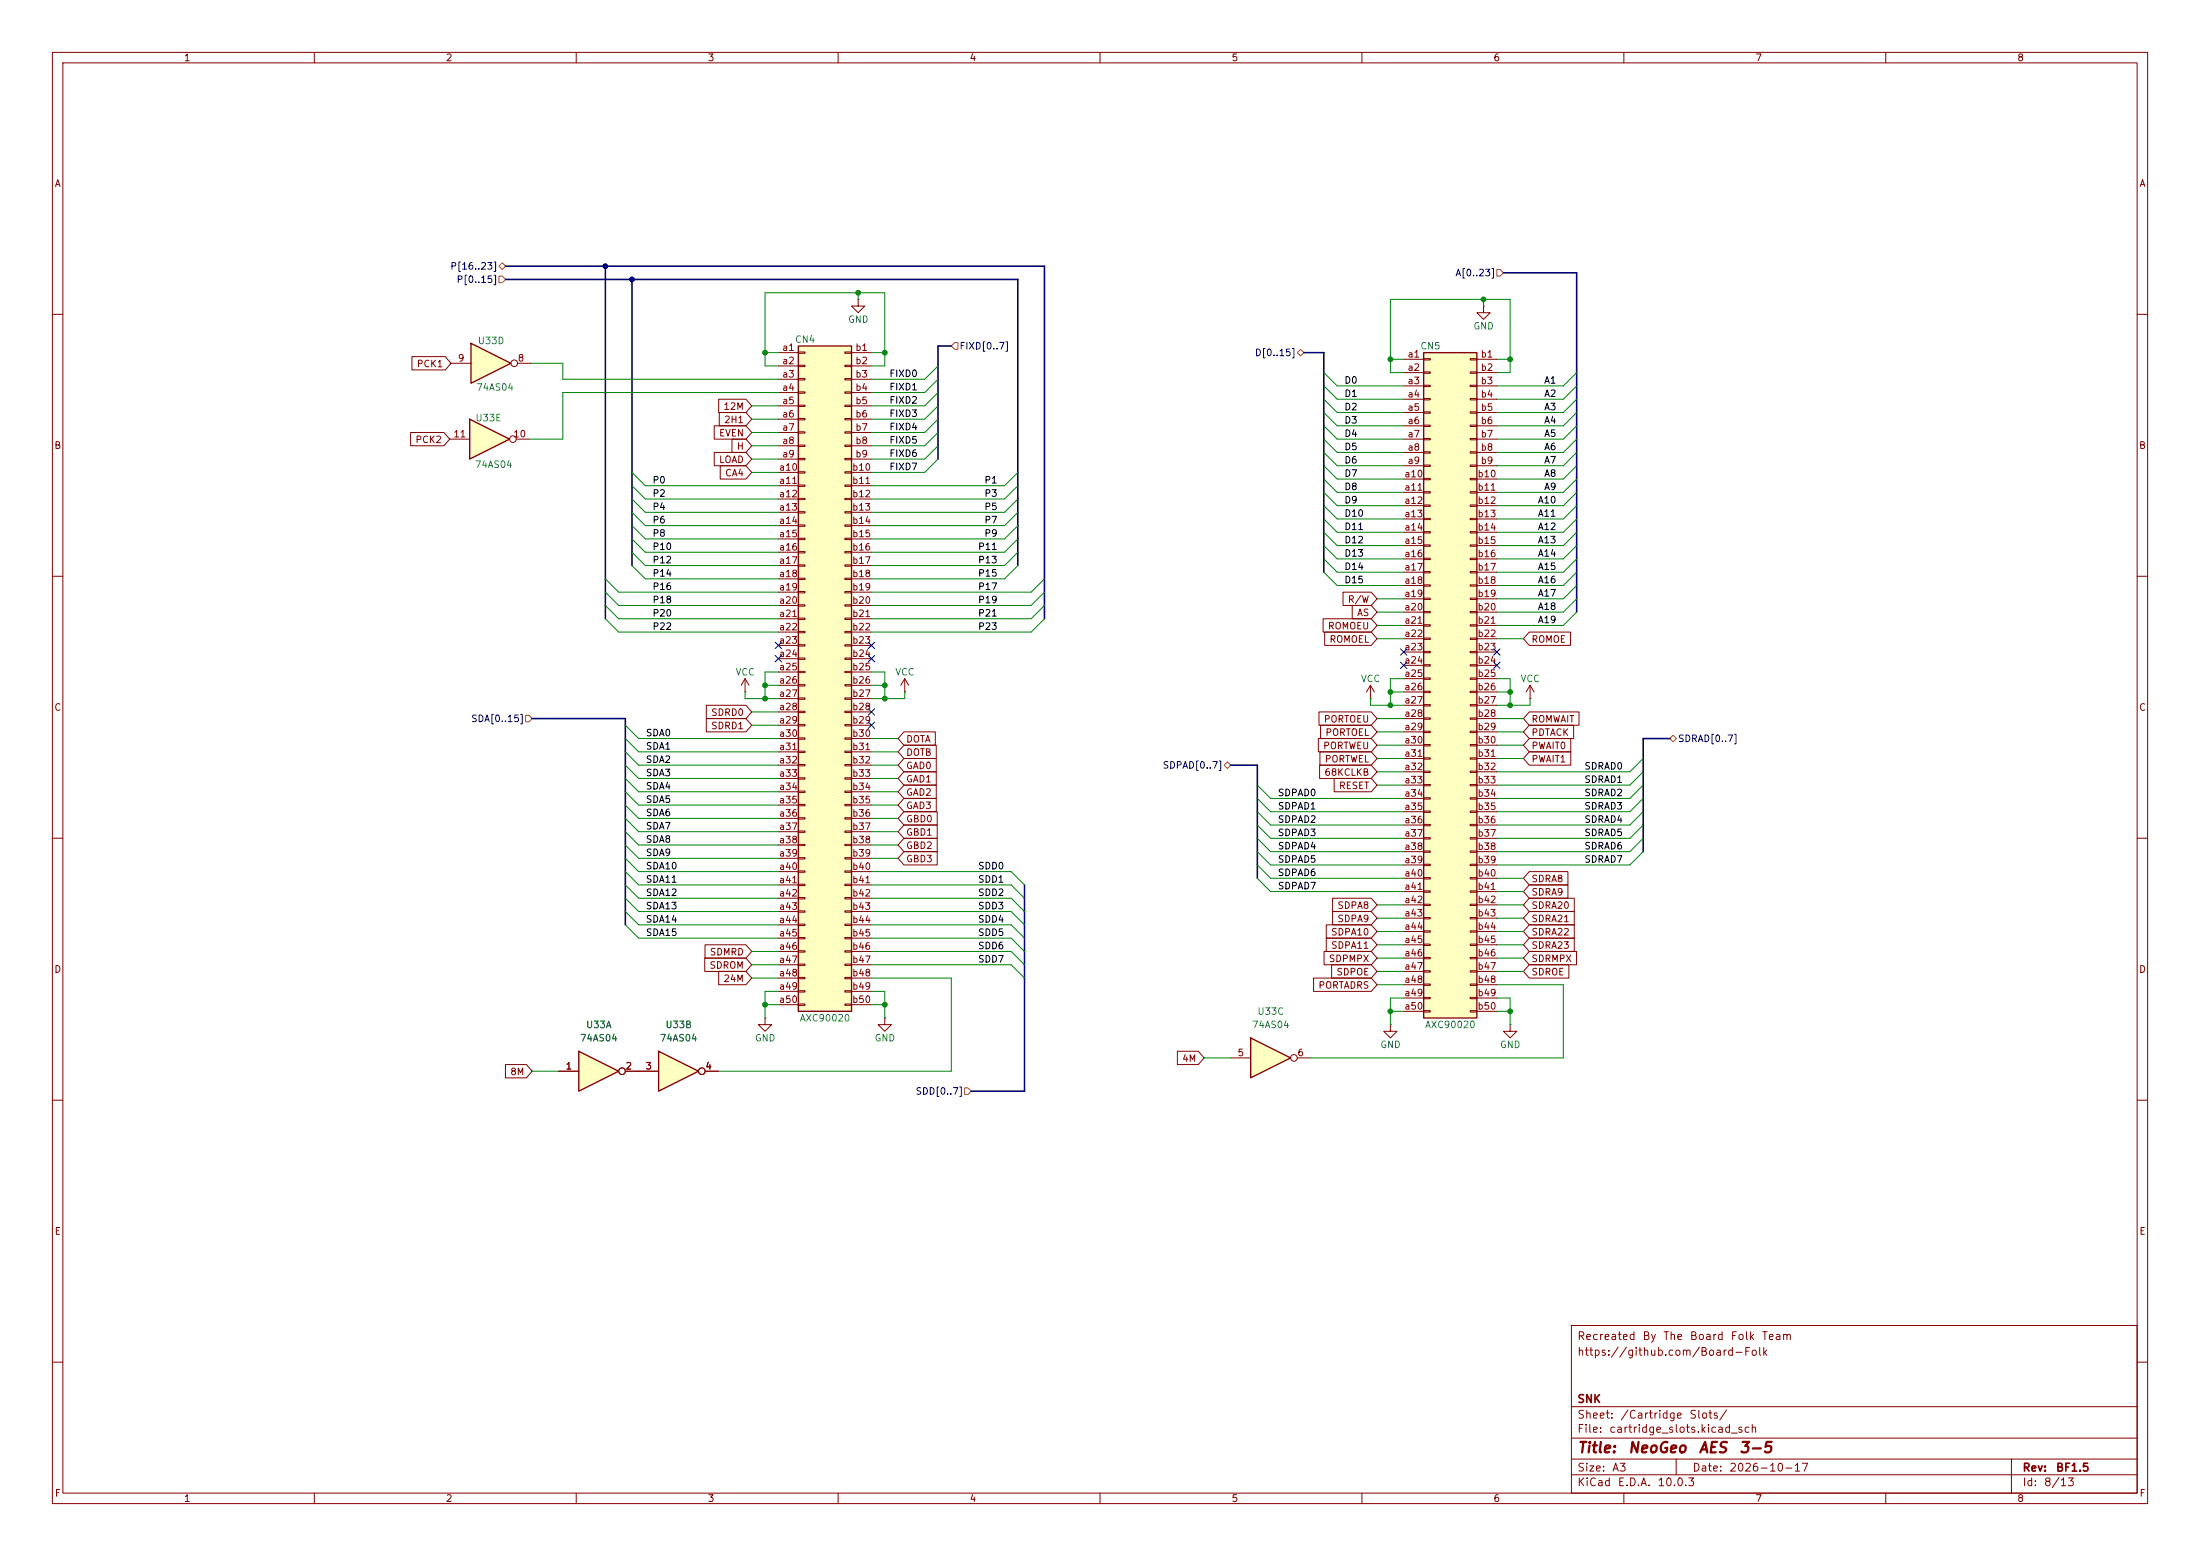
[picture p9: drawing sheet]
<svg xmlns="http://www.w3.org/2000/svg" width="420mm" height="297mm" viewBox="0 0 420 297" stroke-linecap="round" stroke-linejoin="round" font-family="sans-serif">
<g fill="none" stroke="#840000" stroke-width=".19">
<path d="M10 10h400v277h-400zM12 12h396v273h-396zM60 10v2M110 10v2M160 10v2M210 10v2M260 10v2M310 10v2M360 10v2M10 60h2M408 60h2M10 110h2"/>
<path d="M408 110h2M172.7 132.1h.1M172.7 129.5l.8 1.3M172.7 129.5l-.7 1.3M172.7 129.5v2.6M10 160h2M408 160h2M146 194.3v1.3h1.3l-1.3 1.3-1.2-1.3h1.2M146 194.3h.1M288.3 195.6v1.3h-1.3l1.3 1.2 1.3-1.2h-1.3M288.3 195.6h.1M10 210h2"/>
<path d="M408 210h2M300 253h108v32h-108zM10 260h2M300 278.5h108M300 274.5h108M300 268.5h108M320 278.5v3M384 278.5v6.5M408 260h2M60 285v2M110 285v2M160 285v2"/>
<path d="M210 285v2M260 285v2M300 281.5h108M310 285v2M360 285v2"/>
</g>
<path d="M152.4 66h10.2v127h-10.2z" fill="#ffffc2"/>
<path d="M152.4 66h10.2v127h-10.2z" fill="none" stroke="#840000" stroke-width=".25"/>
<g fill="none" stroke="#840000" stroke-width=".19">
<path d="M148.6 67.3h3.8M148.6 69.9h3.8M148.6 72.4h3.8M148.6 74.9h3.8M148.6 77.5h3.8M152.4 67.2h1.3v.2h-1.3zM152.4 69.7h1.3v.3h-1.3zM152.4 72.3h1.3v.2h-1.3zM152.4 74.8h1.3v.3h-1.3zM152.4 77.3h1.3v.3h-1.3zM152.4 79.9h1.3v.2h-1.3zM161.3 67.2h1.3v.2h-1.3z"/>
<path d="M161.3 69.7h1.3v.3h-1.3zM161.3 72.3h1.3v.2h-1.3zM161.3 74.8h1.3v.3h-1.3zM161.3 77.3h1.3v.3h-1.3zM161.3 79.9h1.3v.2h-1.3zM162.6 67.3h3.8M162.6 69.9h3.8M162.6 72.4h3.8M162.6 74.9h3.8M162.6 77.5h3.8M148.6 80h3.8M148.6 82.6h3.8"/>
<path d="M148.6 85.1h3.8M148.6 87.6h3.8M148.6 90.2h3.8M148.6 92.7h3.8M148.6 95.3h3.8M148.6 97.8h3.8M152.4 82.4h1.3v.3h-1.3zM152.4 85h1.3v.2h-1.3zM152.4 87.5h1.3v.3h-1.3zM152.4 90h1.3v.3h-1.3zM152.4 92.6h1.3v.2h-1.3zM152.4 95.1h1.3v.3h-1.3z"/>
<path d="M152.4 97.7h1.3v.2h-1.3zM161.3 82.4h1.3v.3h-1.3zM161.3 85h1.3v.2h-1.3zM161.3 87.5h1.3v.3h-1.3zM161.3 90h1.3v.3h-1.3zM161.3 92.6h1.3v.2h-1.3zM161.3 95.1h1.3v.3h-1.3zM161.3 97.7h1.3v.2h-1.3zM162.6 80h3.8M162.6 82.6h3.8M162.6 85.1h3.8M162.6 87.6h3.8"/>
<path d="M162.6 90.2h3.8M162.6 92.7h3.8M162.6 95.3h3.8M162.6 97.8h3.8M148.6 100.3h3.8M148.6 102.9h3.8M148.6 105.4h3.8M148.6 108h3.8M148.6 110.5h3.8M148.6 113h3.8M148.6 115.6h3.8M148.6 118.1h3.8"/>
<path d="M152.4 100.2h1.3v.3h-1.3zM152.4 102.7h1.3v.3h-1.3zM152.4 105.3h1.3v.2h-1.3zM152.4 107.8h1.3v.3h-1.3zM152.4 110.4h1.3v.2h-1.3zM152.4 112.9h1.3v.3h-1.3zM152.4 115.4h1.3v.3h-1.3zM152.4 118h1.3v.2h-1.3zM161.3 100.2h1.3v.3h-1.3zM161.3 102.7h1.3v.3h-1.3zM161.3 105.3h1.3v.2h-1.3zM161.3 107.8h1.3v.3h-1.3z"/>
<path d="M161.3 110.4h1.3v.2h-1.3zM161.3 112.9h1.3v.3h-1.3zM161.3 115.4h1.3v.3h-1.3zM161.3 118h1.3v.2h-1.3zM162.6 100.3h3.8M162.6 102.9h3.8M162.6 105.4h3.8M162.6 108h3.8M162.6 110.5h3.8M162.6 113h3.8M162.6 115.6h3.8M162.6 118.1h3.8"/>
<path d="M142.2 132.1h.1M142.2 129.5l-.7 1.3M142.2 129.5l.8 1.3M142.2 129.5v2.6M148.6 120.7h3.8M148.6 123.2h3.8M148.6 125.7h3.8M148.6 128.3h3.8M148.6 130.8h3.8M148.6 133.4h3.8M148.6 135.9h3.8M148.6 138.4h3.8"/>
<path d="M152.4 120.5h1.3v.3h-1.3zM152.4 123.1h1.3v.2h-1.3zM152.4 125.6h1.3v.3h-1.3zM152.4 128.1h1.3v.3h-1.3zM152.4 130.7h1.3v.2h-1.3zM152.4 133.2h1.3v.3h-1.3zM152.4 135.8h1.3v.2h-1.3zM152.4 138.3h1.3v.3h-1.3zM161.3 120.5h1.3v.3h-1.3zM161.3 123.1h1.3v.2h-1.3zM161.3 125.6h1.3v.3h-1.3zM161.3 128.1h1.3v.3h-1.3z"/>
<path d="M161.3 130.7h1.3v.2h-1.3zM161.3 133.2h1.3v.3h-1.3zM161.3 135.8h1.3v.2h-1.3zM161.3 138.3h1.3v.3h-1.3zM162.6 120.7h3.8M162.6 123.2h3.8M162.6 125.7h3.8M162.6 128.3h3.8M162.6 130.8h3.8M162.6 133.4h3.8M162.6 135.9h3.8M162.6 138.4h3.8"/>
<path d="M148.6 141h3.8M148.6 143.5h3.8M148.6 146.1h3.8M148.6 148.6h3.8M148.6 151.1h3.8M148.6 153.7h3.8M148.6 156.2h3.8M148.6 158.8h3.8M152.4 140.8h1.3v.3h-1.3zM152.4 143.4h1.3v.2h-1.3zM152.4 145.9h1.3v.3h-1.3zM152.4 148.5h1.3v.2h-1.3z"/>
<path d="M152.4 151h1.3v.3h-1.3zM152.4 153.5h1.3v.3h-1.3zM152.4 156.1h1.3v.2h-1.3zM152.4 158.6h1.3v.3h-1.3zM161.3 140.8h1.3v.3h-1.3zM161.3 143.4h1.3v.2h-1.3zM161.3 145.9h1.3v.3h-1.3zM161.3 148.5h1.3v.2h-1.3zM161.3 151h1.3v.3h-1.3zM161.3 153.5h1.3v.3h-1.3zM161.3 156.1h1.3v.2h-1.3zM161.3 158.6h1.3v.3h-1.3z"/>
<path d="M162.6 141h3.8M162.6 143.5h3.8M162.6 146.1h3.8M162.6 148.6h3.8M162.6 151.1h3.8M162.6 153.7h3.8M162.6 156.2h3.8M162.6 158.8h3.8M148.6 161.3h3.8M148.6 163.8h3.8M148.6 166.4h3.8M148.6 168.9h3.8"/>
<path d="M148.6 171.5h3.8M148.6 174h3.8M148.6 176.5h3.8M148.6 179.1h3.8M152.4 161.2h1.3v.2h-1.3zM152.4 163.7h1.3v.3h-1.3zM152.4 166.2h1.3v.3h-1.3zM152.4 168.8h1.3v.2h-1.3zM152.4 171.3h1.3v.3h-1.3zM152.4 173.9h1.3v.2h-1.3zM152.4 176.4h1.3v.3h-1.3zM152.4 178.9h1.3v.3h-1.3z"/>
<path d="M161.3 161.2h1.3v.2h-1.3zM161.3 163.7h1.3v.3h-1.3zM161.3 166.2h1.3v.3h-1.3zM161.3 168.8h1.3v.2h-1.3zM161.3 171.3h1.3v.3h-1.3zM161.3 173.9h1.3v.2h-1.3zM161.3 176.4h1.3v.3h-1.3zM161.3 178.9h1.3v.3h-1.3zM162.6 161.3h3.8M162.6 163.8h3.8M162.6 166.4h3.8M162.6 168.9h3.8"/>
<path d="M162.6 171.5h3.8M162.6 174h3.8M162.6 176.5h3.8M162.6 179.1h3.8M148.6 181.6h3.8M148.6 184.2h3.8M148.6 186.7h3.8M148.6 189.2h3.8M148.6 191.8h3.8M152.4 181.5h1.3v.2h-1.3zM152.4 184h1.3v.3h-1.3zM152.4 186.6h1.3v.2h-1.3z"/>
<path d="M152.4 189.1h1.3v.3h-1.3zM152.4 191.6h1.3v.3h-1.3zM161.3 181.5h1.3v.2h-1.3zM161.3 184h1.3v.3h-1.3zM161.3 186.6h1.3v.2h-1.3zM161.3 189.1h1.3v.3h-1.3zM161.3 191.6h1.3v.3h-1.3zM162.6 181.6h3.8M162.6 184.2h3.8M162.6 186.7h3.8M162.6 189.2h3.8M162.6 191.8h3.8"/>
<path d="M265.4 195.6v1.3h1.3l-1.3 1.2-1.2-1.2h1.2M265.4 195.6h.1"/>
</g>
<path d="M238.8 198.1l7.6 3.8-7.6 3.8z" fill="#ffffc2"/>
<path d="M238.8 198.1l7.6 3.8-7.6 3.8z" fill="none" stroke="#840000" stroke-width=".25"/>
<g fill="none" stroke="#840000" stroke-width=".19">
<path d="M163.8 57.2v1.2h1.3l-1.3 1.3-1.2-1.3h1.2M163.8 57.2h.1M261.6 133.4h.1M261.6 130.8l-.7 1.3M261.6 130.8l.8 1.3M261.6 130.8v2.6M292.1 133.4h.1M292.1 130.8l.8 1.3M292.1 130.8l-.8 1.3M292.1 130.8v2.6M234.9 201.9h3.9M247.6 201.9h2.6"/>
<circle cx="247" cy="201.9" r=".63"/>
</g>
<path d="M89.9 65.5l7.6 3.8-7.6 3.9z" fill="#ffffc2"/>
<path d="M89.9 65.5l7.6 3.8-7.6 3.9z" fill="none" stroke="#840000" stroke-width=".25"/>
<g fill="none" stroke="#840000" stroke-width=".19">
<path d="M86.1 69.3h3.8M98.8 69.3h2.5"/>
<circle cx="98.2" cy="69.3" r=".63"/>
</g>
<path d="M89.7 80l7.6 3.8-7.6 3.8z" fill="#ffffc2"/>
<path d="M89.7 80l7.6 3.8-7.6 3.8z" fill="none" stroke="#840000" stroke-width=".25"/>
<g fill="none" stroke="#840000" stroke-width=".19">
<path d="M85.9 83.8h3.8M98.6 83.8h2.5"/>
<circle cx="97.9" cy="83.8" r=".63"/>
</g>
<path d="M271.8 67.3h10.1v127h-10.1z" fill="#ffffc2"/>
<path d="M271.8 67.3h10.1v127h-10.1z" fill="none" stroke="#840000" stroke-width=".25"/>
<g fill="none" stroke="#840000" stroke-width=".19">
<path d="M268 68.6h3.8M268 71.1h3.8M268 73.7h3.8M268 76.2h3.8M268 78.7h3.8M271.8 68.5h1.2v.2h-1.2zM271.8 71h1.2v.2h-1.2zM271.8 73.5h1.2v.3h-1.2zM271.8 76.1h1.2v.2h-1.2zM271.8 78.6h1.2v.3h-1.2zM280.7 68.5h1.2v.2h-1.2zM280.7 71h1.2v.2h-1.2z"/>
<path d="M280.7 73.5h1.2v.3h-1.2zM280.7 76.1h1.2v.2h-1.2zM280.7 78.6h1.2v.3h-1.2zM281.9 68.6h3.8M281.9 71.1h3.8M281.9 73.7h3.8M281.9 76.2h3.8M281.9 78.7h3.8M268 81.3h3.8M268 83.8h3.8M268 86.4h3.8M268 88.9h3.8"/>
<path d="M268 91.4h3.8M268 94h3.8M268 96.5h3.8M268 99.1h3.8M271.8 81.2h1.2v.2h-1.2zM271.8 83.7h1.2v.2h-1.2zM271.8 86.2h1.2v.3h-1.2zM271.8 88.8h1.2v.2h-1.2zM271.8 91.3h1.2v.3h-1.2zM271.8 93.9h1.2v.2h-1.2zM271.8 96.4h1.2v.2h-1.2zM271.8 98.9h1.2v.3h-1.2z"/>
<path d="M280.7 81.2h1.2v.2h-1.2zM280.7 83.7h1.2v.2h-1.2zM280.7 86.2h1.2v.3h-1.2zM280.7 88.8h1.2v.2h-1.2zM280.7 91.3h1.2v.3h-1.2zM280.7 93.9h1.2v.2h-1.2zM280.7 96.4h1.2v.2h-1.2zM280.7 98.9h1.2v.3h-1.2zM281.9 81.3h3.8M281.9 83.8h3.8M281.9 86.4h3.8M281.9 88.9h3.8"/>
<path d="M281.9 91.4h3.8M281.9 94h3.8M281.9 96.5h3.8M281.9 99.1h3.8M268 101.6h3.8M268 104.1h3.8M268 106.7h3.8M268 109.2h3.8M268 111.8h3.8M268 114.3h3.8M268 116.8h3.8M268 119.4h3.8"/>
<path d="M271.8 101.5h1.2v.2h-1.2zM271.8 104h1.2v.3h-1.2zM271.8 106.6h1.2v.2h-1.2zM271.8 109.1h1.2v.2h-1.2zM271.8 111.6h1.2v.3h-1.2zM271.8 114.2h1.2v.2h-1.2zM271.8 116.7h1.2v.3h-1.2zM271.8 119.3h1.2v.2h-1.2zM280.7 101.5h1.2v.2h-1.2zM280.7 104h1.2v.3h-1.2zM280.7 106.6h1.2v.2h-1.2zM280.7 109.1h1.2v.2h-1.2z"/>
<path d="M280.7 111.6h1.2v.3h-1.2zM280.7 114.2h1.2v.2h-1.2zM280.7 116.7h1.2v.3h-1.2zM280.7 119.3h1.2v.2h-1.2zM281.9 101.6h3.8M281.9 104.1h3.8M281.9 106.7h3.8M281.9 109.2h3.8M281.9 111.8h3.8M281.9 114.3h3.8M281.9 116.8h3.8M281.9 119.4h3.8"/>
<path d="M268 121.9h3.8M268 124.5h3.8M268 127h3.8M268 129.5h3.8M268 132.1h3.8M268 134.6h3.8M268 137.2h3.8M268 139.7h3.8M271.8 121.8h1.2v.2h-1.2zM271.8 124.3h1.2v.3h-1.2zM271.8 126.9h1.2v.2h-1.2zM271.8 129.4h1.2v.3h-1.2z"/>
<path d="M271.8 132h1.2v.2h-1.2zM271.8 134.5h1.2v.2h-1.2zM271.8 137h1.2v.3h-1.2zM271.8 139.6h1.2v.2h-1.2zM280.7 121.8h1.2v.2h-1.2zM280.7 124.3h1.2v.3h-1.2zM280.7 126.9h1.2v.2h-1.2zM280.7 129.4h1.2v.3h-1.2zM280.7 132h1.2v.2h-1.2zM280.7 134.5h1.2v.2h-1.2zM280.7 137h1.2v.3h-1.2zM280.7 139.6h1.2v.2h-1.2z"/>
<path d="M281.9 121.9h3.8M281.9 124.5h3.8M281.9 127h3.8M281.9 129.5h3.8M281.9 132.1h3.8M281.9 134.6h3.8M281.9 137.2h3.8M281.9 139.7h3.8M268 142.2h3.8M268 144.8h3.8M268 147.3h3.8M268 149.9h3.8"/>
<path d="M268 152.4h3.8M268 154.9h3.8M268 157.5h3.8M271.8 142.1h1.2v.3h-1.2zM271.8 144.7h1.2v.2h-1.2zM271.8 147.2h1.2v.2h-1.2zM271.8 149.7h1.2v.3h-1.2zM271.8 152.3h1.2v.2h-1.2zM271.8 154.8h1.2v.3h-1.2zM271.8 157.4h1.2v.2h-1.2zM271.8 159.9h1.2v.2h-1.2zM280.7 142.1h1.2v.3h-1.2z"/>
<path d="M280.7 144.7h1.2v.2h-1.2zM280.7 147.2h1.2v.2h-1.2zM280.7 149.7h1.2v.3h-1.2zM280.7 152.3h1.2v.2h-1.2zM280.7 154.8h1.2v.3h-1.2zM280.7 157.4h1.2v.2h-1.2zM280.7 159.9h1.2v.2h-1.2zM281.9 142.2h3.8M281.9 144.8h3.8M281.9 147.3h3.8M281.9 149.9h3.8M281.9 152.4h3.8"/>
<path d="M281.9 154.9h3.8M281.9 157.5h3.8M268 160h3.8M268 162.6h3.8M268 165.1h3.8M268 167.6h3.8M268 170.2h3.8M268 172.7h3.8M268 175.3h3.8M268 177.8h3.8M271.8 162.4h1.2v.3h-1.2zM271.8 165h1.2v.2h-1.2z"/>
<path d="M271.8 167.5h1.2v.3h-1.2zM271.8 170.1h1.2v.2h-1.2zM271.8 172.6h1.2v.2h-1.2zM271.8 175.1h1.2v.3h-1.2zM271.8 177.7h1.2v.2h-1.2zM280.7 162.4h1.2v.3h-1.2zM280.7 165h1.2v.2h-1.2zM280.7 167.5h1.2v.3h-1.2zM280.7 170.1h1.2v.2h-1.2zM280.7 172.6h1.2v.2h-1.2zM280.7 175.1h1.2v.3h-1.2zM280.7 177.7h1.2v.2h-1.2z"/>
<path d="M281.9 160h3.8M281.9 162.6h3.8M281.9 165.1h3.8M281.9 167.6h3.8M281.9 170.2h3.8M281.9 172.7h3.8M281.9 175.3h3.8M281.9 177.8h3.8M168.9 194.3v1.3h-1.3l1.3 1.3 1.3-1.3h-1.3M168.9 194.3h.1M268 180.3h3.8M268 182.9h3.8"/>
<path d="M268 185.4h3.8M268 188h3.8M268 190.5h3.8M268 193h3.8M271.8 180.2h1.2v.3h-1.2zM271.8 182.8h1.2v.2h-1.2zM271.8 185.3h1.2v.2h-1.2zM271.8 187.8h1.2v.3h-1.2zM271.8 190.4h1.2v.2h-1.2zM271.8 192.9h1.2v.3h-1.2zM280.7 180.2h1.2v.3h-1.2zM280.7 182.8h1.2v.2h-1.2z"/>
<path d="M280.7 185.3h1.2v.2h-1.2zM280.7 187.8h1.2v.3h-1.2zM280.7 190.4h1.2v.2h-1.2zM280.7 192.9h1.2v.3h-1.2zM281.9 180.3h3.8M281.9 182.9h3.8M281.9 185.4h3.8M281.9 188h3.8M281.9 190.5h3.8M281.9 193h3.8"/>
</g>
<path d="M110.5 200.7l7.6 3.8-7.6 3.8z" fill="#ffffc2"/>
<path d="M110.5 200.7l7.6 3.8-7.6 3.8z" fill="none" stroke="#840000" stroke-width=".25"/>
<g fill="none" stroke="#840000" stroke-width=".19">
<path d="M106.7 204.5h3.8M119.4 204.5h2.5"/>
<circle cx="118.7" cy="204.5" r=".63"/>
</g>
<path d="M125.7 200.7l7.6 3.8-7.6 3.8z" fill="#ffffc2"/>
<path d="M125.7 200.7l7.6 3.8-7.6 3.8z" fill="none" stroke="#840000" stroke-width=".25"/>
<g fill="none" stroke="#840000" stroke-width=".19">
<path d="M283.2 58.4v1.3h1.3l-1.3 1.3-1.3-1.3h1.3M283.2 58.4h.1M78.6 68.1h6.4l1.1 1.2-1.1 1.3h-6.4zM137.2 76.2h5.2l1.1 1.3-1.1 1.2h-5.2zM137.3 78.7h5.1l1.1 1.3-1.1 1.3h-5.1zM78.4 82.5h6.3l1.2 1.3-1.2 1.3h-6.3zM136.3 86.4h6.1l1.1 1.2-1.1 1.3h-6.1zM136.3 81.3h6.1l1.1 1.3-1.1 1.2h-6.1zM137.5 88.9h4.9l1.1 1.3-1.1 1.2h-4.9zM139.7 83.8h2.7l1.1 1.3-1.1 1.3h-2.7zM252.6 118.1h9.2l1.1 1.3-1.1 1.3h-9.2zM256.4 113h5.4l1.1 1.3-1.1 1.3h-5.4z"/>
<path d="M258.1 115.6h3.7l1.1 1.2-1.1 1.3h-3.7zM134.8 137.2h7.6l1.1 1.2-1.1 1.3h-7.6zM134.8 134.6h7.6l1.1 1.3-1.1 1.3h-7.6zM172.6 139.7h6v2.5h-6l-1.2-1.2zM251.8 135.9h10l1.1 1.3-1.1 1.2h-10zM252.1 138.4h9.7l1.1 1.3-1.1 1.3h-9.7zM252.9 120.6h8.9l1.1 1.3-1.1 1.3h-8.9zM291.9 120.6h7.9v2.6h-7.9l-1.1-1.3zM291.9 135.9h9.5v2.5h-9.5l-1.1-1.2zM291.9 138.4h8.5v2.6h-8.5l-1.1-1.3zM172.6 142.2h6.1v2.6h-6.1l-1.2-1.3zM172.6 149.9h6.1v2.5h-6.1l-1.2-1.3z"/>
<path d="M172.6 144.8h6.1v2.5h-6.1l-1.2-1.2zM172.6 147.3h6.1v2.6h-6.1l-1.2-1.3zM172.6 152.4h6.1v2.5h-6.1l-1.2-1.2zM172.6 157.5h6.3v2.5h-6.3l-1.2-1.2zM172.6 154.9h6.3v2.6h-6.3l-1.2-1.3zM251.7 141h10.1l1.1 1.2-1.1 1.3h-10.1zM251.9 146h9.9l1.1 1.3-1.1 1.3h-9.9zM252 143.5h9.8l1.1 1.3-1.1 1.3h-9.8zM254.7 148.6h7.1l1.1 1.3-1.1 1.2h-7.1zM291.9 141h8v2.5h-8l-1.1-1.3zM291.9 143.5h8v2.6h-8l-1.1-1.3zM172.6 160h6.3v2.6h-6.3l-1.2-1.3z"/>
<path d="M172.6 162.6h6.3v2.5h-6.3l-1.2-1.3zM253.2 179.1h8.6l1.1 1.2-1.1 1.3h-8.6zM253.2 176.5h8.6l1.1 1.3-1.1 1.3h-8.6zM254.4 171.4h7.4l1.1 1.3-1.1 1.3h-7.4zM254.4 174h7.4l1.1 1.3-1.1 1.2h-7.4zM291.9 176.5h8.6v2.6h-8.6l-1.1-1.3zM291.9 179.1h8.6v2.5h-8.6l-1.1-1.3zM291.9 174h8.6v2.5h-8.6l-1.1-1.2zM291.9 168.9h7.4v2.6h-7.4l-1.1-1.3zM291.9 171.4h8.6v2.6h-8.6l-1.1-1.3zM291.9 166.4h7.4v2.5h-7.4l-1.1-1.3zM134.5 182.9h7.9l1.1 1.3-1.1 1.2h-7.9z"/>
<path d="M134.6 180.3h7.8l1.1 1.3-1.1 1.3h-7.8zM137.2 185.4h5.2l1.1 1.3-1.1 1.3h-5.2zM250.8 186.7h11l1.1 1.3-1.1 1.2h-11zM252.8 181.6h9l1.1 1.3-1.1 1.3h-9zM254.2 184.1h7.6l1.1 1.3-1.1 1.3h-7.6zM291.9 181.6h9.1v2.6h-9.1l-1.1-1.3zM291.9 184.1h7.6v2.6h-7.6l-1.1-1.3zM96.5 203.2h4l1.1 1.3-1.1 1.2h-4zM106.7 204.5h3.8M119.4 204.5h6.3M134.6 204.5h2.6M224.8 200.7h4l1.1 1.2-1.1 1.3h-4z"/>
<circle cx="118.7" cy="204.5" r=".63"/>
<circle cx="134" cy="204.5" r=".63"/>
</g>
<path d="M95.2 50.8l.7-.6 .6 .6-.6 .6zM95.2 52.7h.7l.6 .6-.6 .7h-.7zM285.7 51.4h.7l.6 .7-.6 .6h-.7zM182.2 65.4h.7v1.3h-.7l-.6-.7zM247.6 67.3l.7-.6 .6 .6-.6 .6zM100.3 136.5h.7l.6 .7-.6 .6h-.7zM233.7 146.1l.6-.7 .6 .7-.6 .6zM318.8 141l.6-.7 .6 .7-.6 .6zM184.1 207.6h.7l.6 .7-.6 .6h-.7z" fill="none" stroke="#848400" stroke-width=".19"/>
<path d="M96.5 50.8h102.9v67.3M96.5 53.3h97.8v54.7M115.6 50.8v67.3M120.6 53.3v54.7M287 52.1h14v64.7M181.6 66h-2.5v21.6M248.9 67.3h3.8v41.9M101.6 137.2h17.8v39.3M234.9 146.1h5.1v21.5M318.8 141h-5.1v21.6M195.6 168.9v39.4h-10.2" fill="none" stroke="#000084" stroke-width=".3"/>
<g fill="none" stroke="#008400" stroke-width=".19">
<path d="M163.8 55.9v1.3M283.2 57.2v1.2M101.3 69.3h6.1v3.1h41.2M143.5 77.5h5.1M146 67.3h2.6M148.6 69.9h-2.6v-14h22.9v14h-2.5M148.6 74.9h-41.2v8.9h-6.3M166.4 67.3h2.5M179.1 77.5l-2.6 2.5h-10.1M179.1 69.9l-2.6 2.5h-10.1M179.1 72.4l-2.6 2.5h-10.1M179.1 74.9l-2.6 2.6h-10.1"/>
<path d="M252.7 73.7l2.6 2.5h12.7M252.7 71.1l2.6 2.6h12.7M252.7 78.7l2.6 2.6h12.7M252.7 76.2l2.6 2.5h12.7M265.4 68.6h2.6M268 71.1h-2.6v-13.9h22.9v13.9h-2.6M285.7 68.6h2.6M301 73.7l-2.6 2.5h-12.7M301 71.1l-2.6 2.6h-12.7M301 78.7l-2.6 2.6h-12.7M301 76.2l-2.6 2.5h-12.7M120.6 90.2l2.6 2.5h25.4"/>
<path d="M120.6 92.7l2.6 2.6h25.4M120.6 97.8l2.6 2.5h25.4M120.6 95.3l2.6 2.5h25.4M143.5 80h5.1M143.5 85.1h5.1M143.5 90.2h5.1M143.5 87.6h5.1M143.5 82.6h5.1M179.1 82.6l-2.6 2.5h-10.1M179.1 87.6l-2.6 2.6h-10.1M179.1 85.1l-2.6 2.5h-10.1M179.1 80l-2.6 2.6h-10.1"/>
<path d="M194.3 90.2l-2.5 2.5h-25.4M194.3 92.7l-2.5 2.6h-25.4M194.3 97.8l-2.5 2.5h-25.4M194.3 95.3l-2.5 2.5h-25.4M252.7 81.3l2.6 2.5h12.7M252.7 96.5l2.6 2.6h12.7M252.7 94l2.6 2.5h12.7M252.7 99.1l2.6 2.5h12.7M252.7 86.4l2.6 2.5h12.7M252.7 88.9l2.6 2.5h12.7M252.7 91.4l2.6 2.6h12.7M252.7 83.8l2.6 2.6h12.7"/>
<path d="M301 81.3l-2.6 2.5h-12.7M301 96.5l-2.6 2.6h-12.7M301 94l-2.6 2.5h-12.7M301 99.1l-2.6 2.5h-12.7M301 86.4l-2.6 2.5h-12.7M301 88.9l-2.6 2.5h-12.7M301 91.4l-2.6 2.6h-12.7M301 83.8l-2.6 2.6h-12.7M115.6 113l2.5 2.6h30.5M115.6 110.5l2.5 2.5h30.5M115.6 115.6l2.5 2.5h30.5M115.6 118.1l2.5 2.6h30.5"/>
<path d="M120.6 100.3l2.6 2.6h25.4M120.6 105.4l2.6 2.6h25.4M120.6 108l2.6 2.5h25.4M120.6 102.9l2.6 2.5h25.4M194.3 100.3l-2.5 2.6h-25.4M194.3 105.4l-2.5 2.6h-25.4M194.3 108l-2.5 2.5h-25.4M194.3 102.9l-2.5 2.5h-25.4M199.4 113l-2.6 2.6h-30.4M199.4 110.5l-2.6 2.5h-30.4M199.4 115.6l-2.6 2.5h-30.4M199.4 118.1l-2.6 2.6h-30.4"/>
<path d="M252.7 104.1l2.6 2.6h12.7M252.7 101.6l2.6 2.5h12.7M252.7 109.2l2.6 2.6h12.7M252.7 106.7l2.6 2.5h12.7M262.9 116.8h5.1M262.9 119.4h5.1M262.9 114.3h5.1M301 104.1l-2.6 2.6h-12.7M301 101.6l-2.6 2.5h-12.7M301 114.3l-2.6 2.5h-12.7M301 116.8l-2.6 2.6h-12.7M301 111.8l-2.6 2.5h-12.7"/>
<path d="M301 109.2l-2.6 2.6h-12.7M301 106.7l-2.6 2.5h-12.7M119.4 138.4l2.5 2.6h26.7M142.2 132.1v1.3h6.4M143.5 135.9h5.1M143.5 138.4h5.1M146 130.8h2.6M148.6 128.3h-2.6v5.1M166.4 128.3h2.5v5.1M166.4 130.8h2.5M172.7 132.1v1.3h-6.3M261.6 133.4v1.2h6.4"/>
<path d="M262.9 121.9h5.1M262.9 137.2h5.1M262.9 139.7h5.1M265.4 132.1h2.6M268 129.5h-2.6v5.1M285.7 129.5h2.6v5.1M285.7 132.1h2.6M285.7 121.9h5.1M285.7 137.2h5.1M285.7 139.7h5.1M292.1 133.4v1.2h-6.4M119.4 156.2l2.5 2.6h26.7"/>
<path d="M119.4 151.1l2.5 2.6h26.7M119.4 158.8l2.5 2.5h26.7M119.4 153.7l2.5 2.5h26.7M119.4 143.5l2.5 2.6h26.7M119.4 141l2.5 2.5h26.7M119.4 148.6l2.5 2.5h26.7M119.4 146.1l2.5 2.5h26.7M166.4 158.8h5M166.4 153.7h5M166.4 156.2h5M166.4 146.1h5M166.4 143.5h5"/>
<path d="M166.4 151.1h5M166.4 148.6h5M166.4 141h5M240 157.5l2.6 2.5h25.4M240 149.9l2.6 2.5h25.4M240 152.4l2.6 2.5h25.4M240 154.9l2.6 2.6h25.4M262.9 147.3h5.1M262.9 149.9h5.1M262.9 144.8h5.1M262.9 142.2h5.1M285.7 144.8h5.1"/>
<path d="M285.7 142.2h5.1M313.7 144.8l-2.6 2.5h-25.4M313.7 147.3l-2.6 2.6h-25.4M313.7 157.5l-2.6 2.5h-25.4M313.7 149.9l-2.6 2.5h-25.4M313.7 152.4l-2.6 2.5h-25.4M313.7 154.9l-2.6 2.6h-25.4M119.4 174l2.5 2.5h26.7M119.4 176.5l2.5 2.6h26.7M119.4 168.9l2.5 2.6h26.7M119.4 166.4l2.5 2.5h26.7M119.4 171.5l2.5 2.5h26.7"/>
<path d="M119.4 163.8l2.5 2.6h26.7M119.4 161.3l2.5 2.5h26.7M166.4 176.5h26.6l2.6 2.6M166.4 179.1h26.6l2.6 2.5M166.4 171.5h26.6l2.6 2.5M166.4 168.9h26.6l2.6 2.6M166.4 174h26.6l2.6 2.5M166.4 166.4h26.6l2.6 2.5M166.4 163.8h5M166.4 161.3h5M240 167.6l2.6 2.6h25.4M240 165.1l2.6 2.5h25.4"/>
<path d="M240 162.6l2.6 2.5h25.4M240 160l2.6 2.6h25.4M262.9 177.8h5.1M262.9 175.3h5.1M262.9 172.7h5.1M285.7 177.8h5.1M285.7 175.3h5.1M285.7 172.7h5.1M285.7 170.2h5.1M285.7 167.6h5.1M313.7 162.6l-2.6 2.5h-25.4M313.7 160l-2.6 2.6h-25.4"/>
<path d="M143.5 186.7h5.1M143.5 184.2h5.1M143.5 181.6h5.1M146 191.8h2.6M148.6 189.2h-2.6v5.1M166.4 186.7h15.2v17.8h-44.4M166.4 184.2h26.6l2.6 2.5M166.4 181.6h26.6l2.6 2.6M166.4 191.8h2.5M166.4 189.2h2.5v5.1M262.9 185.4h5.1M262.9 182.9h5.1"/>
<path d="M262.9 180.3h5.1M262.9 188h5.1M265.4 193h2.6M268 190.5h-2.6v5.1M285.7 193h2.6M285.7 188h12.7v13.9h-48.2M285.7 185.4h5.1M285.7 182.9h5.1M285.7 180.3h5.1M285.7 190.5h2.6v5.1M101.6 204.5h5.1M229.9 201.9h5"/>
</g>
<g fill="none" stroke="#000084" stroke-width=".19">
<path d="M148 125.1l1.2 1.2M148 122.6l1.2 1.2M149.2 125.1l-1.2 1.2M149.2 122.6l-1.2 1.2M165.8 137.8l1.2 1.2M165.8 135.3l1.2 1.2M165.8 125.1l1.2 1.2M165.8 122.6l1.2 1.2M167 137.8l-1.2 1.2M167 135.3l-1.2 1.2M167 125.1l-1.2 1.2M167 122.6l-1.2 1.2"/>
<path d="M267.4 126.4l1.2 1.2M267.4 123.9l1.2 1.2M268.6 126.4l-1.2 1.2M268.6 123.9l-1.2 1.2M285.1 123.9l1.3 1.2M285.1 126.4l1.3 1.2M286.4 123.9l-1.3 1.2M286.4 126.4l-1.3 1.2"/>
</g>
<g fill="#008400" stroke="#008400" stroke-width=".19">
<circle cx="283.2" cy="57.2" r=".46"/>
<circle cx="288.3" cy="68.6" r=".46"/>
<circle cx="265.4" cy="68.6" r=".46"/>
<circle cx="168.9" cy="133.4" r=".46"/>
<circle cx="168.9" cy="130.8" r=".46"/>
<circle cx="163.8" cy="55.9" r=".46"/>
<circle cx="168.9" cy="67.3" r=".46"/>
<circle cx="146" cy="133.4" r=".46"/>
<circle cx="146" cy="130.8" r=".46"/>
<circle cx="146" cy="67.3" r=".46"/>
<circle cx="168.9" cy="191.8" r=".46"/>
<circle cx="146" cy="191.8" r=".46"/>
<circle cx="288.3" cy="134.6" r=".46"/>
<circle cx="265.4" cy="134.6" r=".46"/>
<circle cx="288.3" cy="132.1" r=".46"/>
<circle cx="265.4" cy="132.1" r=".46"/>
<circle cx="265.4" cy="193" r=".46"/>
<circle cx="288.3" cy="193" r=".46"/>
</g>
<g fill="#000084" stroke="#000084" stroke-width=".19">
<circle cx="115.6" cy="50.8" r=".46"/>
<circle cx="120.6" cy="53.3" r=".46"/>
</g>
<g font-size="2" fill="#840000">
<text x="301" y="277.8">Title:</text>
<text x="310.7" y="277.8">NeoGeo</text>
<text x="324.1" y="277.8">AES</text>
<text x="331.9" y="277.8">3-5</text>
</g>
<g font-size="1.5" fill="#840000">
<text x="301" y="256.1">Recreated</text>
<text x="313.4" y="256.1">By</text>
<text x="317.4" y="256.1">The</text>
<text x="322.5" y="256.1">Board</text>
<text x="330.3" y="256.1">Folk</text>
<text x="336.2" y="256.1">Team</text>
<text x="301" y="259.1">https://github.com/Board-Folk</text>
<text x="301" y="268.1">SNK</text>
<text x="301" y="273.8">File:</text>
<text x="301" y="271.1">Sheet:</text>
<text x="307.1" y="273.8">cartridge_slots.kicad_sch</text>
<text x="309.2" y="271.1">/Cartridge</text>
<text x="322.4" y="271.1">Slots/</text>
<text x="301" y="281.2">Size:</text>
<text x="307.6" y="281.2">A3</text>
<text x="323" y="281.2">Date:</text>
<text x="330" y="281.2">2026-10-17</text>
<text x="386" y="281.2">Rev:</text>
<text x="392.4" y="281.2">BF1.5</text>
<text x="301" y="284">KiCad</text>
<text x="308.7" y="284">E.D.A.</text>
<text x="316.3" y="284">10.0.3</text>
<text x="386" y="284">Id:</text>
<text x="390.1" y="284">8/13</text>
</g>
<g font-size="1.3" fill="#840000">
<text x="35" y="12">1</text>
<text x="85" y="12">2</text>
<text x="135" y="12">3</text>
<text x="185" y="12">4</text>
<text x="235" y="12">5</text>
<text x="285" y="12">6</text>
<text x="335" y="12">7</text>
<text x="385" y="12">8</text>
<text x="10.3" y="36">A</text>
<text x="408.3" y="36">A</text>
<text x="79.5" y="70.4">PCK1</text>
<text x="87.3" y="69.3">9</text>
<text x="98.7" y="69.3">8</text>
<text x="149.2" y="67.3">a1</text>
<text x="149.2" y="69.8">a2</text>
<text x="163.2" y="67.3">b1</text>
<text x="163.2" y="69.8">b2</text>
<text x="268.6" y="68.6">a1</text>
<text x="268.6" y="71.1">a2</text>
<text x="282.6" y="68.6">b1</text>
<text x="282.6" y="71.1">b2</text>
<text x="149.2" y="72.4">a3</text>
<text x="149.2" y="74.9">a4</text>
<text x="149.2" y="77.4">a5</text>
<text x="163.2" y="72.4">b3</text>
<text x="163.2" y="74.9">b4</text>
<text x="163.2" y="77.4">b5</text>
<text x="268.6" y="73.6">a3</text>
<text x="268.6" y="76.2">a4</text>
<text x="282.6" y="73.6">b3</text>
<text x="282.6" y="76.2">b4</text>
<text x="86.4" y="83.8">11</text>
<text x="97.9" y="83.8">10</text>
<text x="137.2" y="83.6">EVEN</text>
<text x="138" y="78.5">12M</text>
<text x="138.1" y="81.1">2H1</text>
<text x="149.2" y="80">a6</text>
<text x="149.2" y="82.5">a7</text>
<text x="163.2" y="80">b6</text>
<text x="163.2" y="82.5">b7</text>
<text x="268.6" y="78.7">a5</text>
<text x="268.6" y="81.3">a6</text>
<text x="268.6" y="83.8">a7</text>
<text x="282.6" y="78.7">b5</text>
<text x="282.6" y="81.3">b6</text>
<text x="282.6" y="83.8">b7</text>
<text x="10.3" y="86">B</text>
<text x="79.2" y="84.9">PCK2</text>
<text x="137.2" y="88.7">LOAD</text>
<text x="140.5" y="86.2">H</text>
<text x="149.2" y="85.1">a8</text>
<text x="149.2" y="87.6">a9</text>
<text x="163.2" y="85.1">b8</text>
<text x="163.2" y="87.6">b9</text>
<text x="268.6" y="86.3">a8</text>
<text x="268.6" y="88.9">a9</text>
<text x="282.6" y="86.3">b8</text>
<text x="282.6" y="88.9">b9</text>
<text x="408.2" y="86">B</text>
<text x="138.3" y="91.2">CA4</text>
<text x="148.6" y="90.1">a10</text>
<text x="148.6" y="92.7">a11</text>
<text x="148.6" y="95.2">a12</text>
<text x="162.6" y="90.1">b10</text>
<text x="162.6" y="92.7">b11</text>
<text x="162.6" y="95.2">b12</text>
<text x="268" y="91.4">a10</text>
<text x="268" y="94">a11</text>
<text x="282" y="91.4">b10</text>
<text x="282" y="94">b11</text>
<text x="148.6" y="97.8">a13</text>
<text x="148.6" y="100.3">a14</text>
<text x="162.6" y="97.8">b13</text>
<text x="162.6" y="100.3">b14</text>
<text x="268" y="96.5">a12</text>
<text x="268" y="99">a13</text>
<text x="268" y="101.6">a14</text>
<text x="282" y="96.5">b12</text>
<text x="282" y="99">b13</text>
<text x="282" y="101.6">b14</text>
<text x="148.6" y="102.8">a15</text>
<text x="148.6" y="105.4">a16</text>
<text x="148.6" y="107.9">a17</text>
<text x="162.6" y="102.8">b15</text>
<text x="162.6" y="105.4">b16</text>
<text x="162.6" y="107.9">b17</text>
<text x="268" y="104.1">a15</text>
<text x="268" y="106.7">a16</text>
<text x="282" y="104.1">b15</text>
<text x="282" y="106.7">b16</text>
<text x="148.6" y="110.5">a18</text>
<text x="148.6" y="113">a19</text>
<text x="162.6" y="110.5">b18</text>
<text x="162.6" y="113">b19</text>
<text x="268" y="109.2">a17</text>
<text x="268" y="111.7">a18</text>
<text x="282" y="109.2">b17</text>
<text x="282" y="111.7">b18</text>
<text x="148.6" y="115.5">a20</text>
<text x="148.6" y="118.1">a21</text>
<text x="162.6" y="115.5">b20</text>
<text x="162.6" y="118.1">b21</text>
<text x="257.2" y="115.4">R/W</text>
<text x="259" y="117.9">AS</text>
<text x="268" y="114.3">a19</text>
<text x="268" y="116.8">a20</text>
<text x="268" y="119.4">a21</text>
<text x="282" y="114.3">b19</text>
<text x="282" y="116.8">b20</text>
<text x="282" y="119.4">b21</text>
<text x="148.6" y="120.6">a22</text>
<text x="148.6" y="123.2">a23</text>
<text x="148.6" y="125.7">a24</text>
<text x="162.6" y="120.6">b22</text>
<text x="162.6" y="123.2">b23</text>
<text x="162.6" y="125.7">b24</text>
<text x="253.4" y="120.4">ROMOEU</text>
<text x="253.7" y="123">ROMOEL</text>
<text x="268" y="121.9">a22</text>
<text x="268" y="124.4">a23</text>
<text x="282" y="121.9">b22</text>
<text x="282" y="124.4">b23</text>
<text x="292.3" y="123">ROMOE</text>
<text x="148.6" y="128.2">a25</text>
<text x="148.6" y="130.8">a26</text>
<text x="162.6" y="128.2">b25</text>
<text x="162.6" y="130.8">b26</text>
<text x="268" y="127">a24</text>
<text x="268" y="129.5">a25</text>
<text x="282" y="127">b24</text>
<text x="282" y="129.5">b25</text>
<text x="10.3" y="136">C</text>
<text x="135.6" y="137">SDRD0</text>
<text x="148.6" y="133.3">a27</text>
<text x="148.6" y="135.9">a28</text>
<text x="162.6" y="133.3">b27</text>
<text x="162.6" y="135.9">b28</text>
<text x="268" y="132.1">a26</text>
<text x="268" y="134.6">a27</text>
<text x="268" y="137.1">a28</text>
<text x="282" y="132.1">b26</text>
<text x="282" y="134.6">b27</text>
<text x="282" y="137.1">b28</text>
<text x="408.2" y="136">C</text>
<text x="135.6" y="139.5">SDRD1</text>
<text x="148.6" y="138.4">a29</text>
<text x="148.6" y="140.9">a30</text>
<text x="148.6" y="143.5">a31</text>
<text x="162.6" y="138.4">b29</text>
<text x="162.6" y="140.9">b30</text>
<text x="162.6" y="143.5">b31</text>
<text x="172.9" y="142">DOTA</text>
<text x="252.5" y="143.3">PORTWEU</text>
<text x="252.6" y="138.2">PORTOEU</text>
<text x="252.9" y="140.8">PORTOEL</text>
<text x="268" y="139.7">a29</text>
<text x="268" y="142.2">a30</text>
<text x="282" y="139.7">b29</text>
<text x="282" y="142.2">b30</text>
<text x="292.3" y="143.3">PWAIT0</text>
<text x="292.3" y="138.2">ROMWAIT</text>
<text x="292.3" y="140.8">PDTACK</text>
<text x="148.6" y="146">a32</text>
<text x="148.6" y="148.6">a33</text>
<text x="162.6" y="146">b32</text>
<text x="162.6" y="148.6">b33</text>
<text x="172.9" y="144.6">DOTB</text>
<text x="172.9" y="147.1">GAD0</text>
<text x="172.9" y="149.7">GAD1</text>
<text x="252.7" y="148.4">68KCLKB</text>
<text x="252.8" y="145.8">PORTWEL</text>
<text x="268" y="144.8">a31</text>
<text x="268" y="147.3">a32</text>
<text x="268" y="149.8">a33</text>
<text x="282" y="144.8">b31</text>
<text x="282" y="147.3">b32</text>
<text x="282" y="149.8">b33</text>
<text x="292.3" y="145.8">PWAIT1</text>
<text x="148.6" y="151.1">a34</text>
<text x="148.6" y="153.6">a35</text>
<text x="162.6" y="151.1">b34</text>
<text x="162.6" y="153.6">b35</text>
<text x="172.9" y="152.2">GAD2</text>
<text x="172.9" y="154.7">GAD3</text>
<text x="255.5" y="150.9">RESET</text>
<text x="268" y="152.4">a34</text>
<text x="268" y="154.9">a35</text>
<text x="282" y="152.4">b34</text>
<text x="282" y="154.9">b35</text>
<text x="148.6" y="156.2">a36</text>
<text x="148.6" y="158.7">a37</text>
<text x="148.6" y="161.3">a38</text>
<text x="162.6" y="156.2">b36</text>
<text x="162.6" y="158.7">b37</text>
<text x="162.6" y="161.3">b38</text>
<text x="172.9" y="159.8">GBD1</text>
<text x="172.9" y="157.3">GBD0</text>
<text x="268" y="157.5">a36</text>
<text x="268" y="160">a37</text>
<text x="282" y="157.5">b36</text>
<text x="282" y="160">b37</text>
<text x="148.6" y="163.8">a39</text>
<text x="148.6" y="166.3">a40</text>
<text x="162.6" y="163.8">b39</text>
<text x="162.6" y="166.3">b40</text>
<text x="172.9" y="162.4">GBD2</text>
<text x="172.9" y="164.9">GBD3</text>
<text x="268" y="162.5">a38</text>
<text x="268" y="165.1">a39</text>
<text x="268" y="167.6">a40</text>
<text x="282" y="162.5">b38</text>
<text x="282" y="165.1">b39</text>
<text x="282" y="167.6">b40</text>
<text x="148.6" y="168.9">a41</text>
<text x="148.6" y="171.4">a42</text>
<text x="148.6" y="174">a43</text>
<text x="162.6" y="168.9">b41</text>
<text x="162.6" y="171.4">b42</text>
<text x="162.6" y="174">b43</text>
<text x="255.2" y="173.8">SDPA8</text>
<text x="268" y="170.2">a41</text>
<text x="268" y="172.7">a42</text>
<text x="282" y="170.2">b41</text>
<text x="282" y="172.7">b42</text>
<text x="292.3" y="171.2">SDRA9</text>
<text x="292.3" y="173.8">SDRA20</text>
<text x="292.3" y="168.7">SDRA8</text>
<text x="148.6" y="176.5">a44</text>
<text x="148.6" y="179">a45</text>
<text x="162.6" y="176.5">b44</text>
<text x="162.6" y="179">b45</text>
<text x="254" y="178.9">SDPA10</text>
<text x="255.2" y="176.3">SDPA9</text>
<text x="268" y="175.2">a43</text>
<text x="268" y="177.8">a44</text>
<text x="282" y="175.2">b43</text>
<text x="282" y="177.8">b44</text>
<text x="292.3" y="178.9">SDRA22</text>
<text x="292.3" y="176.3">SDRA21</text>
<text x="10.3" y="186">D</text>
<text x="135.3" y="185.2">SDROM</text>
<text x="135.4" y="182.7">SDMRD</text>
<text x="148.6" y="181.6">a46</text>
<text x="148.6" y="184.1">a47</text>
<text x="162.6" y="181.6">b46</text>
<text x="162.6" y="184.1">b47</text>
<text x="253.6" y="183.9">SDPMPX</text>
<text x="254" y="181.4">SDPA11</text>
<text x="268" y="180.3">a45</text>
<text x="268" y="182.9">a46</text>
<text x="268" y="185.4">a47</text>
<text x="282" y="180.3">b45</text>
<text x="282" y="182.9">b46</text>
<text x="282" y="185.4">b47</text>
<text x="292.3" y="181.4">SDRA23</text>
<text x="292.3" y="183.9">SDRMPX</text>
<text x="408.2" y="186">D</text>
<text x="138" y="187.8">24M</text>
<text x="148.6" y="186.7">a48</text>
<text x="148.6" y="189.2">a49</text>
<text x="148.6" y="191.7">a50</text>
<text x="162.6" y="186.7">b48</text>
<text x="162.6" y="189.2">b49</text>
<text x="162.6" y="191.7">b50</text>
<text x="251.6" y="189">PORTADRS</text>
<text x="255" y="186.5">SDPOE</text>
<text x="268" y="187.9">a48</text>
<text x="268" y="190.5">a49</text>
<text x="282" y="187.9">b48</text>
<text x="282" y="190.5">b49</text>
<text x="292.3" y="186.5">SDROE</text>
<text x="268" y="193">a50</text>
<text x="282" y="193">b50</text>
<text x="225.6" y="203">4M</text>
<text x="236.1" y="201.9">5</text>
<text x="247.6" y="201.9">6</text>
<text x="97.3" y="205.5">8M</text>
<text x="107.9" y="204.4">1</text>
<text x="119.3" y="204.4">2</text>
<text x="123.1" y="204.4">3</text>
<text x="134.5" y="204.4">4</text>
<text x="10.3" y="236">E</text>
<text x="408.3" y="236">E</text>
<text x="10.3" y="286">F</text>
<text x="35" y="287">1</text>
<text x="85" y="287">2</text>
<text x="135" y="287">3</text>
<text x="185" y="287">4</text>
<text x="235" y="287">5</text>
<text x="285" y="287">6</text>
<text x="335" y="287">7</text>
<text x="385" y="287">8</text>
<text x="408.3" y="286">F</text>
</g>
<g font-size="1.3" fill="#000084">
<text x="85.8" y="51.8">P[16..23]</text>
<text x="277.7" y="53">A[0..23]</text>
<text x="87.1" y="54.3">P[0..15]</text>
<text x="183.1" y="67">FIXD[0..7]</text>
<text x="239.5" y="68.3">D[0..15]</text>
<text x="89.8" y="138.1">SDA[0..15]</text>
<text x="320.2" y="141.9">SDRAD[0..7]</text>
<text x="221.9" y="147">SDPAD[0..7]</text>
<text x="174.7" y="209.3">SDD[0..7]</text>
</g>
<g font-size="1.3" fill="#008484">
<text x="91.1" y="66">U33D</text>
<text x="151.7" y="65.7">CN4</text>
<text x="161.8" y="61.9">GND</text>
<text x="281.2" y="63.2">GND</text>
<text x="271" y="67">CN5</text>
<text x="90.8" y="74.9">74AS04</text>
<text x="90.7" y="80.7">U33E</text>
<text x="90.6" y="89.6">74AS04</text>
<text x="140.3" y="129.2">VCC</text>
<text x="170.8" y="129.2">VCC</text>
<text x="259.7" y="130.5">VCC</text>
<text x="290.2" y="130.5">VCC</text>
<text x="111.8" y="196.6">U33A</text>
<text x="126.9" y="196.6">U33B</text>
<text x="152.6" y="195.3">AXC90020</text>
<text x="238.9" y="196.6">74AS04</text>
<text x="240" y="194">U33C</text>
<text x="272" y="196.6">AXC90020</text>
<text x="110.6" y="199.1">74AS04</text>
<text x="125.9" y="199.1">74AS04</text>
<text x="144" y="199.1">GND</text>
<text x="166.9" y="199.1">GND</text>
<text x="263.4" y="200.4">GND</text>
<text x="286.3" y="200.4">GND</text>
</g>
<g font-size="1.3">
<text x="169.7" y="72.3">FIXD0</text>
<text x="169.7" y="77.3">FIXD2</text>
<text x="169.7" y="74.8">FIXD1</text>
<text x="256.5" y="76.1">D1</text>
<text x="256.5" y="73.5">D0</text>
<text x="294.7" y="76.1">A2</text>
<text x="294.7" y="73.5">A1</text>
<text x="169.7" y="82.4">FIXD4</text>
<text x="169.7" y="79.9">FIXD3</text>
<text x="256.5" y="78.6">D2</text>
<text x="256.5" y="81.2">D3</text>
<text x="256.5" y="83.7">D4</text>
<text x="294.7" y="83.7">A5</text>
<text x="294.7" y="81.2">A4</text>
<text x="294.7" y="78.6">A3</text>
<text x="169.7" y="85">FIXD5</text>
<text x="169.7" y="87.5">FIXD6</text>
<text x="256.5" y="86.2">D5</text>
<text x="256.5" y="88.8">D6</text>
<text x="294.7" y="86.2">A6</text>
<text x="294.7" y="88.8">A7</text>
<text x="124.5" y="95.1">P2</text>
<text x="124.5" y="92.6">P0</text>
<text x="169.7" y="90">FIXD7</text>
<text x="187.8" y="95.1">P3</text>
<text x="187.8" y="92.6">P1</text>
<text x="256.5" y="91.3">D7</text>
<text x="256.5" y="93.9">D8</text>
<text x="294.7" y="93.9">A9</text>
<text x="294.7" y="91.3">A8</text>
<text x="124.5" y="97.7">P4</text>
<text x="124.5" y="100.2">P6</text>
<text x="187.8" y="100.2">P7</text>
<text x="187.8" y="97.7">P5</text>
<text x="256.5" y="96.4">D9</text>
<text x="256.5" y="98.9">D10</text>
<text x="256.5" y="101.5">D11</text>
<text x="293.5" y="96.4">A10</text>
<text x="293.5" y="101.5">A12</text>
<text x="293.5" y="98.9">A11</text>
<text x="124.5" y="107.8">P12</text>
<text x="124.5" y="105.3">P10</text>
<text x="124.5" y="102.7">P8</text>
<text x="186.6" y="105.3">P11</text>
<text x="186.6" y="107.8">P13</text>
<text x="187.8" y="102.7">P9</text>
<text x="256.5" y="104">D12</text>
<text x="256.5" y="106.6">D13</text>
<text x="293.5" y="106.6">A14</text>
<text x="293.5" y="104">A13</text>
<text x="124.5" y="112.9">P16</text>
<text x="124.5" y="110.4">P14</text>
<text x="186.6" y="110.4">P15</text>
<text x="186.6" y="112.9">P17</text>
<text x="256.5" y="109.1">D14</text>
<text x="256.5" y="111.6">D15</text>
<text x="293.5" y="109.1">A15</text>
<text x="293.5" y="111.6">A16</text>
<text x="124.5" y="115.4">P18</text>
<text x="124.5" y="118">P20</text>
<text x="186.6" y="115.4">P19</text>
<text x="186.6" y="118">P21</text>
<text x="293.5" y="119.3">A19</text>
<text x="293.5" y="116.7">A18</text>
<text x="293.5" y="114.2">A17</text>
<text x="124.5" y="120.5">P22</text>
<text x="186.6" y="120.5">P23</text>
<text x="123.2" y="140.8">SDA0</text>
<text x="123.2" y="143.4">SDA1</text>
<text x="123.2" y="148.5">SDA3</text>
<text x="123.2" y="145.9">SDA2</text>
<text x="302.4" y="147.2">SDRAD0</text>
<text x="302.4" y="149.7">SDRAD1</text>
<text x="123.2" y="153.5">SDA5</text>
<text x="123.2" y="151">SDA4</text>
<text x="243.8" y="154.8">SDPAD1</text>
<text x="243.8" y="152.3">SDPAD0</text>
<text x="302.4" y="152.3">SDRAD2</text>
<text x="302.4" y="154.8">SDRAD3</text>
<text x="123.2" y="156.1">SDA6</text>
<text x="123.2" y="158.6">SDA7</text>
<text x="123.2" y="161.2">SDA8</text>
<text x="243.8" y="159.9">SDPAD3</text>
<text x="243.8" y="157.4">SDPAD2</text>
<text x="302.4" y="157.4">SDRAD4</text>
<text x="302.4" y="159.9">SDRAD5</text>
<text x="123.2" y="166.2">SDA10</text>
<text x="123.2" y="163.7">SDA9</text>
<text x="186.6" y="166.2">SDD0</text>
<text x="243.8" y="165">SDPAD5</text>
<text x="243.8" y="167.5">SDPAD6</text>
<text x="243.8" y="162.4">SDPAD4</text>
<text x="302.4" y="162.4">SDRAD6</text>
<text x="302.4" y="165">SDRAD7</text>
<text x="123.2" y="168.8">SDA11</text>
<text x="123.2" y="171.3">SDA12</text>
<text x="123.2" y="173.9">SDA13</text>
<text x="186.6" y="171.3">SDD2</text>
<text x="186.6" y="168.8">SDD1</text>
<text x="186.6" y="173.9">SDD3</text>
<text x="243.8" y="170.1">SDPAD7</text>
<text x="123.2" y="176.4">SDA14</text>
<text x="123.2" y="178.9">SDA15</text>
<text x="186.6" y="176.4">SDD4</text>
<text x="186.6" y="178.9">SDD5</text>
<text x="186.6" y="184">SDD7</text>
<text x="186.6" y="181.5">SDD6</text>
</g>
</svg>
